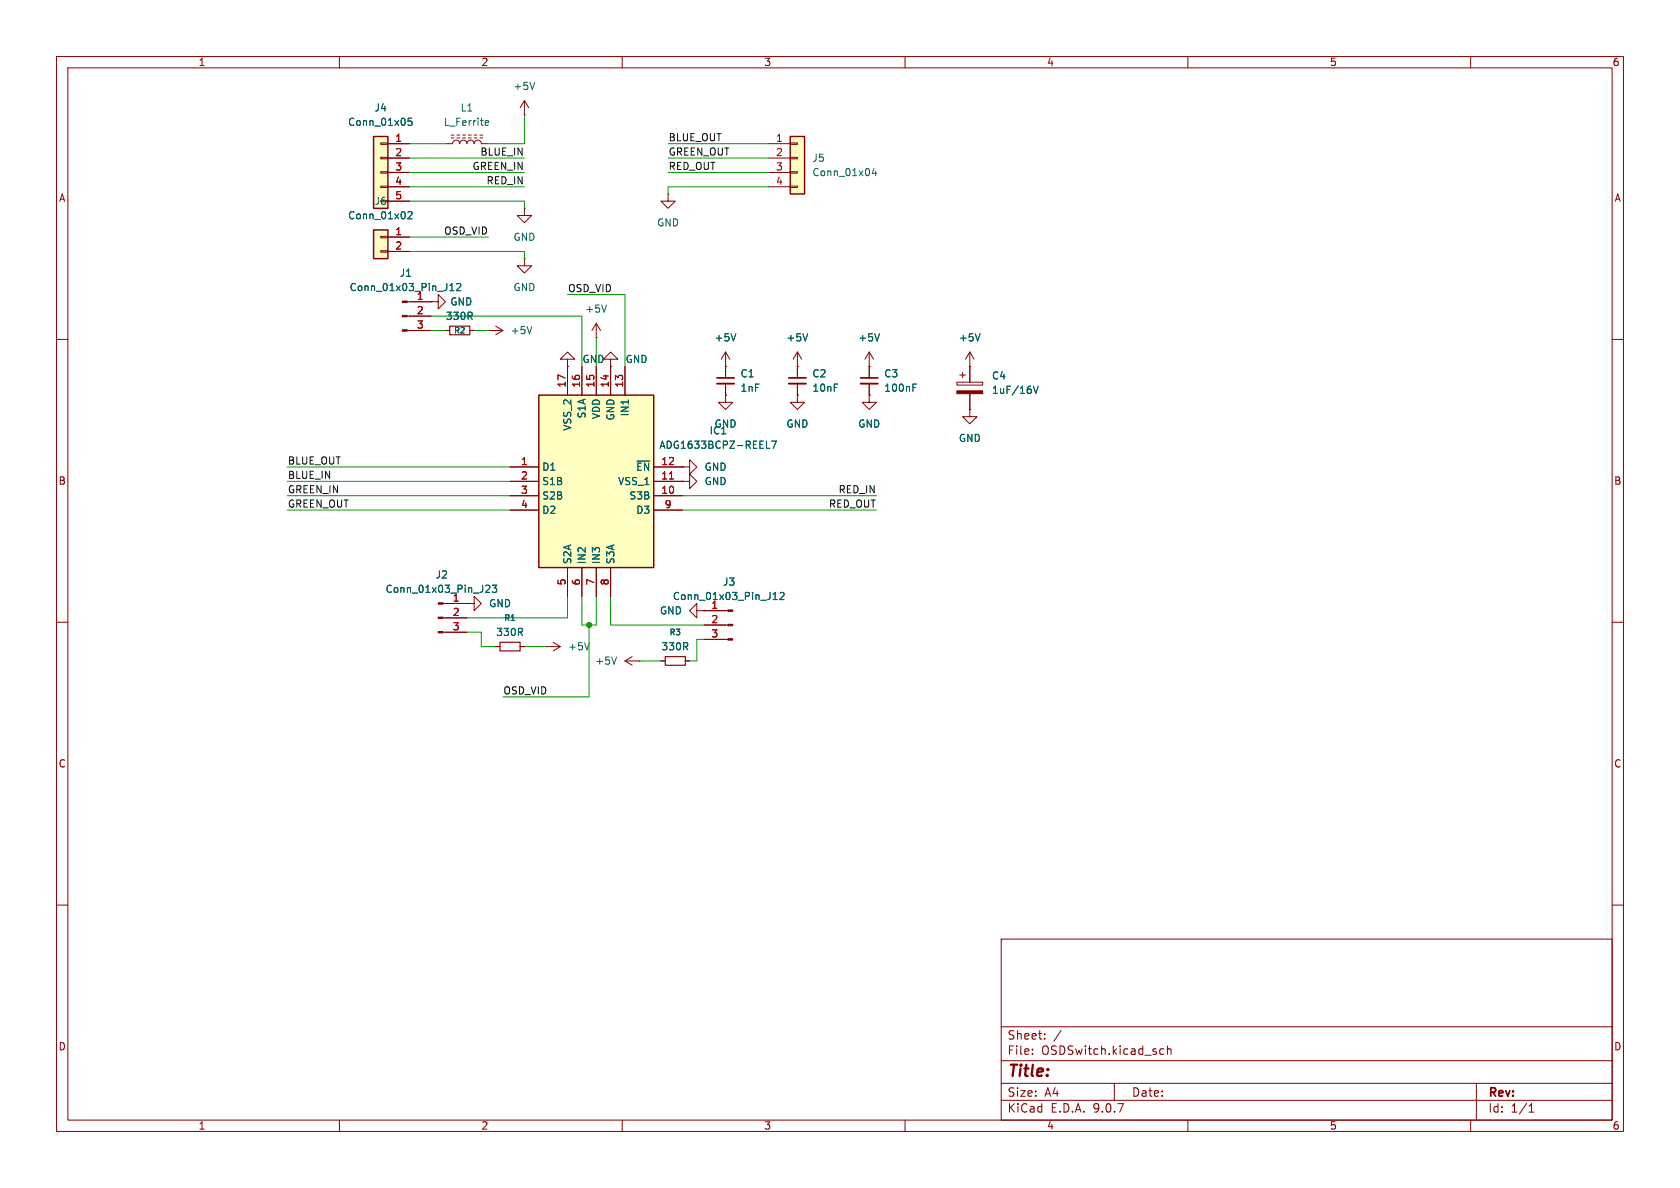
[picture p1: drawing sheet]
<svg xmlns="http://www.w3.org/2000/svg" width="297mm" height="210mm" viewBox="0 0 297 210" stroke-linecap="round" stroke-linejoin="round" font-family="sans-serif">
<g fill="none" stroke="#840000" stroke-width=".18">
<path d="M10 10h277v190h-277zM12 12h273v186h-273zM60 10v2M110 10v2M160 10v2M210 10v2M260 10v2M78.7 25.4h1.3a.64 .64 0 0 1 .6-.6 .64 .64 0 0 1 .7 .6 .64 .64 0 0 1 .6-.6 .64 .64 0 0 1 .6 .6 .64 .64 0 0 1 .7-.6 .64 .64 0 0 1 .6 .6 .64 .64 0 0 1 .7-.6 .64 .64 0 0 1 .6 .6h1.3M79.8 24.4h.5M79.8 23.9h.5M80.8 24.4h.5M80.8 23.9h.5"/>
<path d="M81.8 24.4h.5M81.8 23.9h.5M82.8 24.4h.5M82.8 23.9h.5M83.8 24.4h.5M83.8 23.9h.5M84.8 24.4h.5M84.8 23.9h.5M105.4 59.7h.1M105.4 57.2l-.8 1.2M105.4 57.2l.8 1.2M105.4 57.2v2.5"/>
<path d="M10 60h2M128.3 69.9v1.2h1.2l-1.2 1.3-1.3-1.3h1.3M128.3 69.9h.1M128.3 64.8v2M128.3 67.8v2.1M141 69.9v1.2h1.2l-1.2 1.3-1.3-1.3h1.3M141 69.9h.1M141 64.8v2M141 67.8v2.1M285 60h2M120.6 82.6h1.3v-1.3l1.3 1.3-1.3 1.2v-1.2M120.6 82.6h.1"/>
<path d="M10 110h2M124.5 108h4.2M124.5 110.5h4.2M124.5 113h4.2M285 110h2M10 160h2M177 166h108v32h-108zM285 160h2M60 198v2M110 198v2M160 198v2M177 194.5h108"/>
<path d="M177 191.5h108M177 187.5h108M177 181.5h108M182.5 186.3v.1M182.5 185.5v.1M184.7 183.6v.1M184.7 182.8v.1M187.6 182.1l-1.3 2M197 191.5v3M205.2 186.3h.5M205.2 185.5h.5M206.4 185.5l.2-.1 .4 .1v.9"/>
<path d="M206.4 184.9v1.5M210 198v2M260 198v2M261 191.5v6.5M270.3 196.6h.9M270.3 195.5l.4-.4v1.5"/>
</g>
<path d="M86 21.3l.3 .1 .1 .2-.6 .1M86.3 22.1l-.3 .1M107.2 53.9l-.4 1.3M136.7 106h.7M136.7 105.1l.3-.4v1.3M137.9 104.8l.5-.1 .2 .4-.8 .9h.8" fill="none" stroke="#006464" stroke-width=".18"/>
<g fill="#840000" stroke="#840000" stroke-width=".18">
<path d="M128.7 107.8h.8v.3h-.8z"/>
<path d="M128.7 110.4h.8v.2h-.8z"/>
<path d="M128.7 112.9h.8v.3h-.8z"/>
</g>
<path d="M126.7 66.8h3.1M139.4 66.8h3.1" fill="none" stroke="#840000" stroke-width=".3"/>
<path d="M126.7 67.8h3.1M139.4 67.8h3.1" fill="none" stroke="#840000" stroke-width=".33"/>
<path d="M95.2 69.9h20.4v30.4h-20.4z" fill="#ffffc2"/>
<path d="M95.2 69.9h20.4v30.4h-20.4z" fill="none" stroke="#840000" stroke-width=".25"/>
<g fill="none" stroke="#840000" stroke-width=".18">
<path d="M100.3 63.5h1.3l-1.3-1.3-1.2 1.3h1.2v1.3M100.3 64.8h.1M100.3 64.8v5.1M102.9 64.8v5.1M105.4 64.8v5.1M107.9 64.8v5.1M110.5 64.8v5.1M90.2 82.6h5M90.2 85.1h5M90.2 87.6h5M90.2 90.2h5M115.6 82.6h5"/>
<path d="M115.6 85.1h5M115.6 87.6h5M115.6 90.2h5M120.6 85.1h1.3v-1.3l1.3 1.3-1.3 1.3v-1.3M120.6 85.1h.1M100.3 100.3v5.1M102.9 100.3v5.1M105.4 100.3v5.1M107.9 100.3v5.1M123.2 108v-1.3l-1.3 1.3 1.3 1.2v-1.2h1.3M124.5 108h.1"/>
</g>
<path d="M135.5 79.2h.6M136.4 78h.9l-.6 1.2M112.6 81.5h2.2" fill="none" stroke="#006464" stroke-width=".18"/>
<path d="M118.4 84.7h.7" fill="none" stroke="#a90000" stroke-width=".18"/>
<path d="M139.7 24.1h2.5v10.2h-2.5z" fill="#ffffc2"/>
<path d="M139.7 24.1h2.5v10.2h-2.5z" fill="none" stroke="#840000" stroke-width=".25"/>
<g fill="none" stroke="#840000" stroke-width=".18">
<path d="M92.7 36.8v1.3h1.3l-1.3 1.3-1.3-1.3h1.3M92.7 36.8h.1M135.9 25.4h3.8M135.9 27.9h3.8M135.9 30.5h3.8M135.9 33h3.8M139.7 25.3h1.3v.2h-1.3zM139.7 27.8h1.3v.3h-1.3zM139.7 30.4h1.3v.2h-1.3zM139.7 32.9h1.3v.2h-1.3zM72 53.3h4.2M72 55.9h4.2"/>
<path d="M72 58.4h4.2M76.2 53.3h1.3v-1.2l1.2 1.2-1.2 1.3v-1.3M76.2 53.3h.1M78.7 58.4h.8M83.1 58.4h.7"/>
</g>
<path d="M154.5 29.7l-.3 .9h.8M154.8 30.2v.9M79.5 51.4h.8M79.5 50.5l.4-.4v1.3M80.7 50.2l.5-.1 .3 .4-.8 .9h.8" fill="none" stroke="#006464" stroke-width=".18"/>
<g fill="#840000" stroke="#840000" stroke-width=".18">
<path d="M71.1 53.2h.9v.3h-.9z"/>
<path d="M71.1 55.8h.9v.2h-.9z"/>
<path d="M71.1 58.3h.9v.2h-.9z"/>
</g>
<path d="M79.5 57.7h3.6v1.5h-3.6z" fill="none" stroke="#840000" stroke-width=".2"/>
<path d="M66 40.6h2.6v5.1h-2.6z" fill="#ffffc2"/>
<path d="M66 40.6h2.6v5.1h-2.6z" fill="none" stroke="#840000" stroke-width=".25"/>
<path d="M67.3 41.8h1.3v.2h-1.3zM67.3 44.3h1.3v.3h-1.3zM68.6 41.9h3.8M68.6 44.5h3.8" fill="none" stroke="#840000" stroke-width=".18"/>
<path d="M72.1 37.5l.5-.1 .2 .4-.7 .9h.7" fill="none" stroke="#006464" stroke-width=".18"/>
<path d="M66 24.1h2.6v12.7h-2.6z" fill="#ffffc2"/>
<path d="M66 24.1h2.6v12.7h-2.6z" fill="none" stroke="#840000" stroke-width=".25"/>
<g fill="none" stroke="#840000" stroke-width=".18">
<path d="M92.7 17.8l-.8 1.3M92.7 17.8l.8 1.3M92.7 17.8v2.5M67.3 25.3h1.3v.2h-1.3zM67.3 27.8h1.3v.3h-1.3zM67.3 30.4h1.3v.2h-1.3zM67.3 32.9h1.3v.2h-1.3zM67.3 35.4h1.3v.3h-1.3zM68.6 25.4h3.8M68.6 27.9h3.8M68.6 30.5h3.8M68.6 33h3.8"/>
<path d="M68.6 35.6h3.8M92.7 20.3h.1M118.1 34.3v1.3h1.3l-1.3 1.2-1.3-1.2h1.3M118.1 34.3h.1M68.6 41.9h3.8M68.6 44.5h3.8M72.4 58.4h3.8M72.4 53.3h3.8M72.4 55.9h3.8M76.2 53.3h.1M78.7 58.4h.8M83.1 58.4h.7"/>
<path d="M86.4 58.4h.1M86.4 58.4h2.5M87.6 57.7l1.3 .7M88.9 58.4l-1.3 .8M92.7 45.7v1.3h1.3l-1.3 1.3-1.3-1.3h1.3M92.7 45.7h.1M100.3 64.8h.1M100.3 64.8v5.1M102.9 64.8v5.1M105.4 64.8v5.1M107.9 63.5h1.3l-1.3-1.3-1.2 1.3h1.2v1.3M107.9 64.8h.1"/>
<path d="M107.9 64.8v5.1M110.5 64.8v5.1M128.3 64.8h.1M128.3 69.9h.1M128.3 62.2l-.8 1.3M128.3 62.2l.7 1.3M128.3 62.2v4.6M128.3 67.8v2.1M141 64.8h.1M141 69.9h.1M141 62.2l-.8 1.3M141 62.2l.7 1.3"/>
<path d="M141 62.2v4.6M141 67.8v2.1M153.7 69.9v1.2h1.2l-1.2 1.3-1.3-1.3h1.3M153.7 69.9h.1M153.7 64.8h.1M153.7 62.2l-.8 1.3M153.7 62.2l.7 1.3M153.7 62.2v4.6M153.7 67.8v2.1M169.2 67.6h4.5v.5h-4.5zM169.7 66.3h1M170.2 65.8v1"/>
<path d="M171.4 72.4v1.3h1.3l-1.3 1.2-1.2-1.2h1.2M171.4 72.4h.1M171.4 64.8h.1M171.4 62.2l-.7 1.3M171.4 62.2l.8 1.3M171.4 62.2v5.4M171.4 69.6v2.8M90.2 82.6h5M90.2 85.1h5M90.2 87.6h5M90.2 90.2h5M115.6 82.6h5"/>
<path d="M115.6 85.1h5M115.6 87.6h5M115.6 90.2h5M120.6 82.6h.1M120.6 85.1h.1M78.3 106.7h4.2M78.3 109.2h4.2M78.3 111.8h4.2M82.5 106.7h1.3v-1.3l1.3 1.3-1.3 1.3v-1.3M82.5 106.7h.1M87.6 114.3h.8M91.9 114.3h.8"/>
<path d="M96.5 114.3h.1M96.5 114.3h2.6M97.8 113.5l1.3 .8M99.1 114.3l-1.3 .8M100.3 100.3v5.1M102.9 100.3v5.1M105.4 100.3v5.1M107.9 100.3v5.1M110.5 116.8h2.5M110.5 116.8l1.3 .8M111.8 116.1l-1.3 .7M113 116.8h.1"/>
<path d="M116.8 116.8h.8M121.2 116.8h.7M124.5 108h.1M124.5 108h3.8M124.5 110.5h3.8M124.5 113h3.8"/>
</g>
<g fill="none" stroke="#006464" stroke-width=".18">
<path d="M94.5 14.5l-.4 1.3M72.1 37.5l.5-.1 .2 .4-.7 .9h.7M72.8 20.9h-.6l-.1 .6 .2-.1h.4l.1 .2v.4l-.2 .2-.5-.2M79.5 51.4h.8M79.5 50.5l.4-.4v1.3M80.7 50.2l.5-.1 .3 .4-.8 .9h.8M94 57.7l-.4 1.3M130.1 59l-.4 1.3M142.8 59l-.4 1.3M155.5 59l-.4 1.3M173.3 59l-.5 1.3M135.5 79.2h.6"/>
<path d="M136.4 78h.9l-.6 1.2M161.4 68.5h.4M161.4 67.9h.6M182.7 68.3l.4 1.2 .4-1.2M112.6 81.5h2.2M85.9 103.5l.5-.1 .2 .4-.8 .9h.8M87 103.4h.8l-.4 .5 .4 .2v.5l-.2 .1-.6-.1M104.2 113.6l-.4 1.3M109 116.1l-.4 1.3M136.7 106h.7M136.7 105.1l.3-.4v1.3M137.9 104.8l.5-.1 .2 .4-.8 .9h.8"/>
</g>
<g fill="#840000" stroke="#840000" stroke-width=".18">
<path d="M77.5 106.6h.8v.2h-.8z"/>
<path d="M77.5 109.1h.8v.2h-.8z"/>
<path d="M77.5 111.6h.8v.3h-.8z"/>
<path d="M169.2 69.1h4.5v.5h-4.5z"/>
</g>
<path d="M88.4 113.5h3.5v1.6h-3.5zM117.6 116.1h3.6v1.5h-3.6z" fill="none" stroke="#840000" stroke-width=".2"/>
<path d="M152.1 66.8h3.1" fill="none" stroke="#840000" stroke-width=".3"/>
<path d="M152.1 67.8h3.1" fill="none" stroke="#840000" stroke-width=".33"/>
<g fill="none" stroke="#009600" stroke-width=".18">
<path d="M72.4 27.9h20.3M72.4 30.5h20.3M72.4 25.4h6.3M72.4 35.6h20.3v1.2M72.4 33h20.3M92.7 20.3v5.1h-6.3M118.1 27.9h17.8M118.1 30.5h17.8M118.1 25.4h17.8M135.9 33h-17.8v1.3M72.4 44.5h20.3v1.2M72.4 41.9h14"/>
<path d="M76.2 55.9h26.7v8.9M76.2 58.4h2.5M83.8 58.4h2.6M100.3 52.1h10.2v12.7M105.4 59.7v5.1M50.8 90.2h39.4M50.8 85.1h39.4M50.8 87.6h39.4M50.8 82.6h39.4M120.6 90.2h34.3M120.6 87.6h34.3M82.5 111.8h2.6v2.5h2.5"/>
<path d="M92.7 114.3h3.8M100.3 105.4v3.8h-17.8M102.9 105.4v5.1h2.5v-5.1M104.1 110.5v12.7h-15.2M107.9 105.4v5.1h16.6M113 116.8h3.8M124.5 113h-1.3v3.8h-1.3"/>
</g>
<path d="M118.4 84.7h.7" fill="none" stroke="#a90000" stroke-width=".18"/>
<circle cx="104.1" cy="110.5" r=".46" fill="#009600" stroke="#009600" stroke-width=".18"/>
<text font-size="2.8" fill="#840000" x="178" y="190.9">Title:</text>
<g font-size="2.1" fill="#840000">
<text x="178" y="184">Sheet:</text>
<text x="178" y="186.7">File:</text>
<text x="184.1" y="186.7">OSDSwitch.kicad_sch</text>
<text x="178" y="196.9">KiCad</text>
<text x="178" y="194.1">Size:</text>
<text x="184.7" y="194.1">A4</text>
<text x="185.7" y="196.9">E.D.A.</text>
<text x="193.3" y="196.9">9.0.7</text>
<text x="200" y="194.1">Date:</text>
<text x="263" y="194.3">Rev:</text>
<text x="263" y="196.9">Id:</text>
<text x="267.1" y="196.9">1/1</text>
</g>
<g font-size="1.8" fill="#840000">
<text x="35" y="11.9">1</text>
<text x="85" y="11.9">2</text>
<text x="135" y="11.9">3</text>
<text x="185" y="11.9">4</text>
<text x="235" y="11.9">5</text>
<text x="285" y="11.9">6</text>
<text x="10.3" y="35.9">A</text>
<text x="285.3" y="35.9">A</text>
<text x="10.3" y="85.9">B</text>
<text x="285.3" y="85.9">B</text>
<text x="10.3" y="135.9">C</text>
<text x="285.3" y="135.9">C</text>
<text x="10.3" y="185.9">D</text>
<text x="285.3" y="185.9">D</text>
<text x="35" y="199.9">1</text>
<text x="85" y="199.9">2</text>
<text x="135" y="199.9">3</text>
<text x="185" y="199.9">4</text>
<text x="235" y="199.9">5</text>
<text x="285" y="199.9">6</text>
</g>
<g font-size="1.8" fill="#006464">
<text x="90.7" y="16.1">+5V</text>
<text x="61.4" y="22.5">Conn_01x05</text>
<text x="66.1" y="19.9">J4</text>
<text x="78.4" y="22.5">L_Ferrite</text>
<text x="81.3" y="19.9">L1</text>
<text x="143.5" y="28.8">J5</text>
<text x="143.5" y="31.3">Conn_01x04</text>
<text x="61.4" y="39">Conn_01x02</text>
<text x="66.1" y="36.4">J6</text>
<text x="116.1" y="40.2">GND</text>
<text x="90.7" y="42.8">GND</text>
<text x="61.7" y="51.7">Conn_01x03_Pin_J12</text>
<text x="70.6" y="49.1">J1</text>
<text x="90.7" y="51.7">GND</text>
<text x="78.7" y="56.7">330R</text>
<text x="79.5" y="54.2">GND</text>
<text x="90.2" y="59.3">+5V</text>
<text x="103.4" y="55.5">+5V</text>
<text x="102.9" y="64.4">GND</text>
<text x="110.5" y="64.4">GND</text>
<text x="126.2" y="60.6">+5V</text>
<text x="138.9" y="60.6">+5V</text>
<text x="151.6" y="60.6">+5V</text>
<text x="169.4" y="60.6">+5V</text>
<text x="130.8" y="66.9">C1</text>
<text x="130.8" y="69.4">1nF</text>
<text x="143.5" y="66.9">C2</text>
<text x="143.5" y="69.4">10nF</text>
<text x="156.2" y="66.9">C3</text>
<text x="156.2" y="69.4">100nF</text>
<text x="175.3" y="67.3">C4</text>
<text x="175.3" y="69.8">1uF/16V</text>
<text x="101.2" y="76.2" transform="rotate(-90 101.2 76.2)">VSS_2</text>
<text x="103.7" y="74.1" transform="rotate(-90 103.7 74.1)">S1A</text>
<text x="106.3" y="74.2" transform="rotate(-90 106.3 74.2)">VDD</text>
<text x="108.8" y="74.4" transform="rotate(-90 108.8 74.4)">GND</text>
<text x="111.4" y="73.7" transform="rotate(-90 111.4 73.7)">IN1</text>
<text x="125.4" y="77">IC1</text>
<text x="126.2" y="75.8">GND</text>
<text x="138.9" y="75.8">GND</text>
<text x="151.6" y="75.8">GND</text>
<text x="95.8" y="83.4">D1</text>
<text x="112.4" y="83.4">~{EN}</text>
<text x="116.5" y="79.5">ADG1633BCPZ-REEL7</text>
<text x="124.5" y="83.4">GND</text>
<text x="169.4" y="78.3">GND</text>
<text x="95.8" y="86">S1B</text>
<text x="95.8" y="88.5">S2B</text>
<text x="109.2" y="86">VSS_1</text>
<text x="111.2" y="88.5">S3B</text>
<text x="124.5" y="86">GND</text>
<text x="95.8" y="91">D2</text>
<text x="112.4" y="91">D3</text>
<text x="101.2" y="99.8" transform="rotate(-90 101.2 99.8)">S2A</text>
<text x="103.7" y="99.8" transform="rotate(-90 103.7 99.8)">IN2</text>
<text x="106.3" y="99.8" transform="rotate(-90 106.3 99.8)">IN3</text>
<text x="108.8" y="99.8" transform="rotate(-90 108.8 99.8)">S3A</text>
<text x="68.1" y="105">Conn_01x03_Pin_J23</text>
<text x="76.9" y="102.5">J2</text>
<text x="86.4" y="107.5">GND</text>
<text x="118.9" y="106.3">Conn_01x03_Pin_J12</text>
<text x="127.7" y="103.7">J3</text>
<text x="87.6" y="112.6">330R</text>
<text x="116.6" y="108.8">GND</text>
<text x="100.3" y="115.2">+5V</text>
<text x="105.1" y="117.7">+5V</text>
<text x="116.8" y="115.2">330R</text>
</g>
<g font-size="1.8" fill="#a90000">
<text x="69.8" y="25.1">1</text>
<text x="69.8" y="27.7">2</text>
<text x="137.1" y="25.1">1</text>
<text x="137.1" y="27.7">2</text>
<text x="69.8" y="30.2">3</text>
<text x="69.8" y="32.8">4</text>
<text x="69.8" y="35.3">5</text>
<text x="137.1" y="30.2">3</text>
<text x="137.1" y="32.8">4</text>
<text x="69.8" y="41.7">1</text>
<text x="69.8" y="44.2">2</text>
<text x="73.6" y="53.1">1</text>
<text x="73.6" y="55.6">2</text>
<text x="73.6" y="58.2">3</text>
<text x="100.1" y="68.6" transform="rotate(-90 100.1 68.6)">17</text>
<text x="102.6" y="68.6" transform="rotate(-90 102.6 68.6)">16</text>
<text x="105.2" y="68.6" transform="rotate(-90 105.2 68.6)">15</text>
<text x="107.7" y="68.6" transform="rotate(-90 107.7 68.6)">14</text>
<text x="110.2" y="68.6" transform="rotate(-90 110.2 68.6)">13</text>
<text x="92" y="82.3">1</text>
<text x="116.8" y="82.3">12</text>
<text x="92" y="84.8">2</text>
<text x="92" y="87.4">3</text>
<text x="92" y="89.9">4</text>
<text x="116.8" y="84.8">11</text>
<text x="116.8" y="87.4">10</text>
<text x="117.4" y="89.9">9</text>
<text x="79.9" y="106.4">1</text>
<text x="100.1" y="103.6" transform="rotate(-90 100.1 103.6)">5</text>
<text x="102.6" y="103.6" transform="rotate(-90 102.6 103.6)">6</text>
<text x="105.2" y="103.6" transform="rotate(-90 105.2 103.6)">7</text>
<text x="107.7" y="103.6" transform="rotate(-90 107.7 103.6)">8</text>
<text x="125.7" y="107.7">1</text>
<text x="79.9" y="109">2</text>
<text x="79.9" y="111.5">3</text>
<text x="125.7" y="110.2">2</text>
<text x="125.7" y="112.8">3</text>
</g>
<g font-size="1.8" fill="#0f0f0f">
<text x="84.8" y="27.6">BLUE_IN</text>
<text x="118.1" y="27.6">GREEN_OUT</text>
<text x="118.1" y="25.1">BLUE_OUT</text>
<text x="83.4" y="30.1">GREEN_IN</text>
<text x="85.9" y="32.7">RED_IN</text>
<text x="118.1" y="30.1">RED_OUT</text>
<text x="78.4" y="41.6">OSD_VID</text>
<text x="100.3" y="51.7">OSD_VID</text>
<text x="50.8" y="82.2">BLUE_OUT</text>
<text x="50.8" y="87.3">GREEN_IN</text>
<text x="50.8" y="89.8">GREEN_OUT</text>
<text x="50.8" y="84.7">BLUE_IN</text>
<text x="146.5" y="89.8">RED_OUT</text>
<text x="148.1" y="87.3">RED_IN</text>
<text x="88.9" y="122.8">OSD_VID</text>
</g>
<g font-size="1.4" fill="#006464">
<text x="80.2" y="59.2">R2</text>
<text x="89.1" y="110">R1</text>
<text x="118.3" y="112.5">R3</text>
</g>
</svg>
